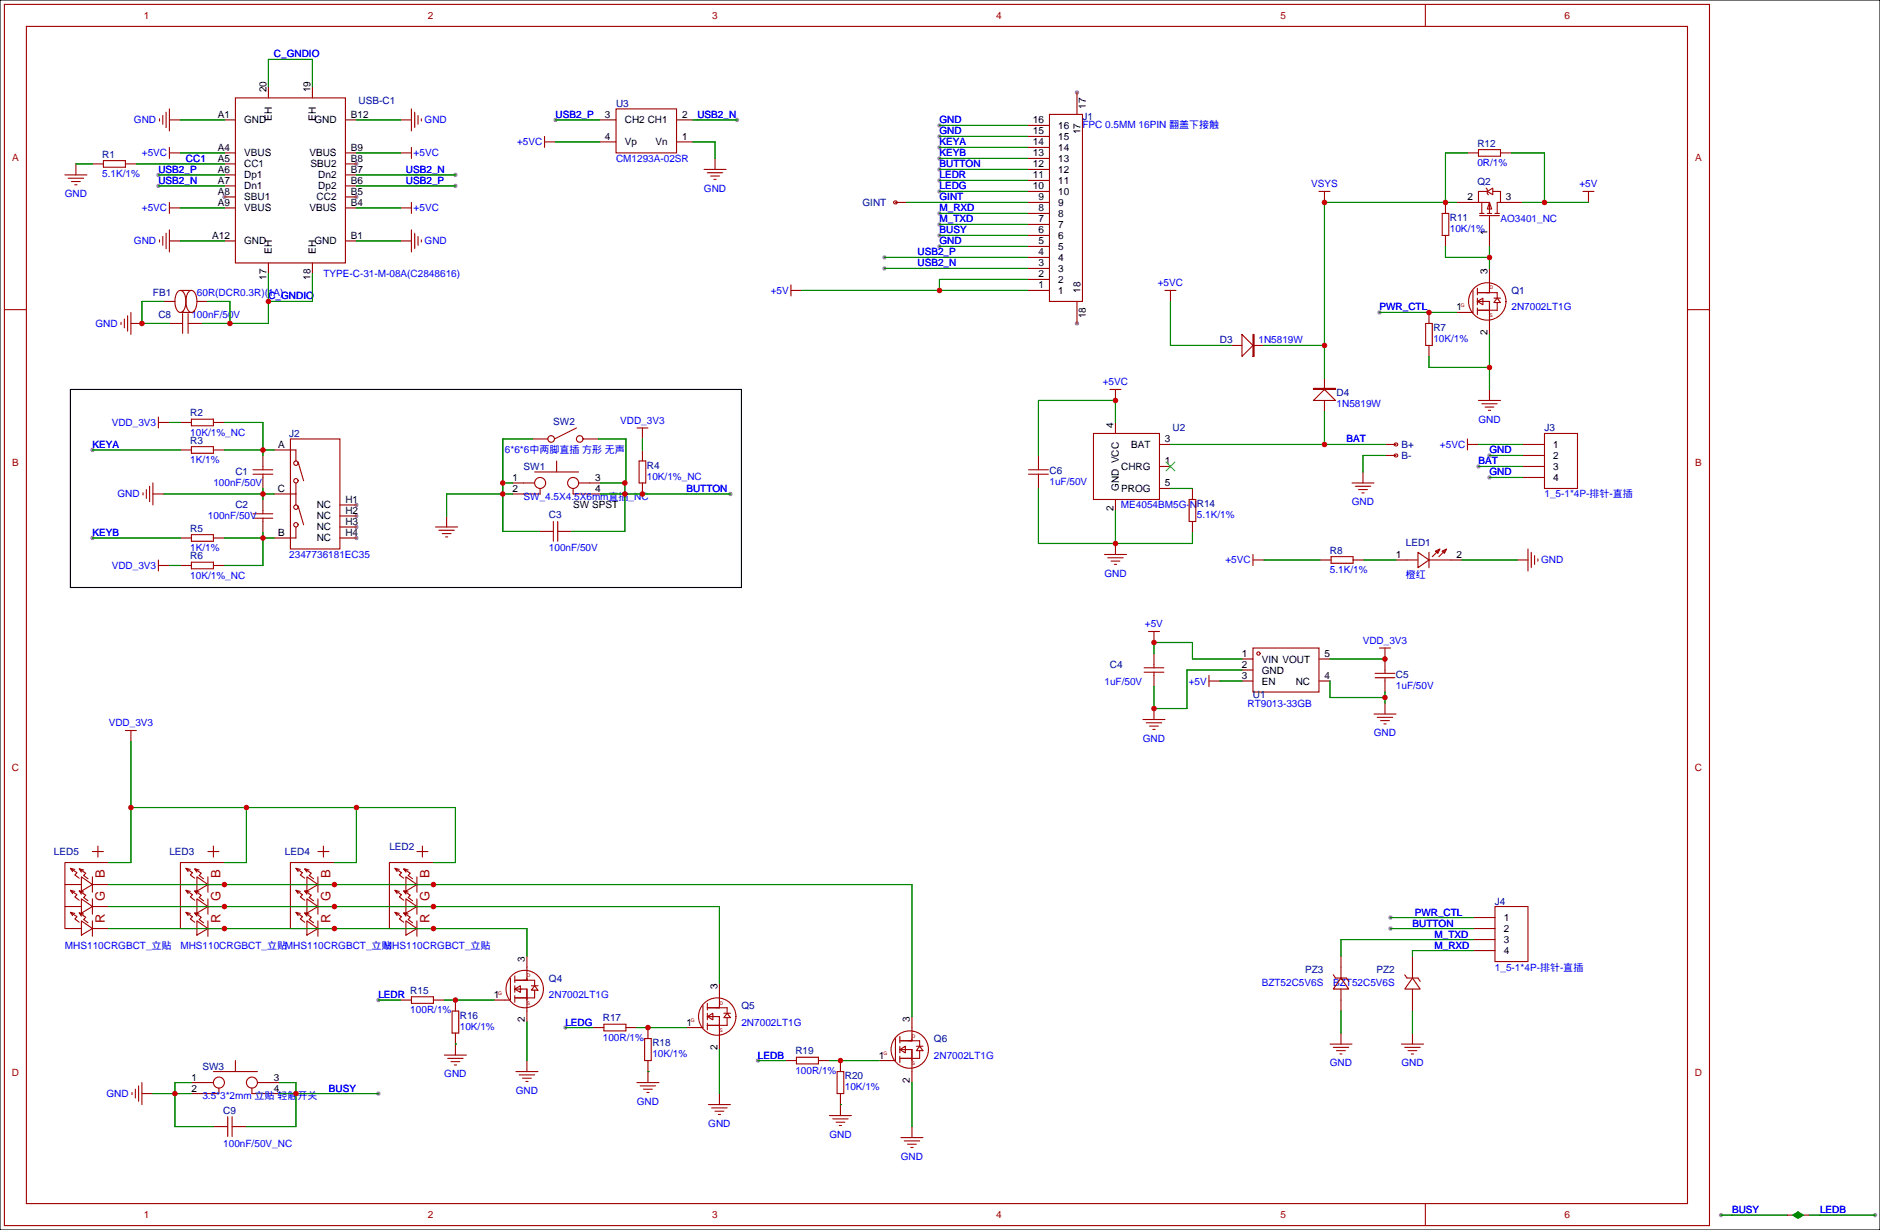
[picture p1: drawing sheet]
<svg xmlns="http://www.w3.org/2000/svg" width="434mm" height="284mm" viewBox="0 0 434 284" stroke-linecap="round" stroke-linejoin="round" font-family="sans-serif">
<path d="M0 0h434.1v284h-434.1z" fill="#fff" stroke="#000" stroke-width=".25"/>
<g fill="#999">
<circle cx="82.3" cy="116.6" r=".51"/>
<circle cx="82.3" cy="119.1" r=".51"/>
<circle cx="82.3" cy="121.7" r=".51"/>
<circle cx="82.3" cy="124.2" r=".51"/>
<circle cx="248.7" cy="21.3" r=".51"/>
<circle cx="248.7" cy="74.7" r=".51"/>
<circle cx="51.8" cy="45.5" r=".51"/>
<circle cx="82.3" cy="37.8" r=".51"/>
<circle cx="82.3" cy="45.5" r=".51"/>
<circle cx="168.7" cy="114" r=".51"/>
<circle cx="21.3" cy="124.2" r=".51"/>
<circle cx="21.3" cy="103.9" r=".51"/>
<circle cx="341.4" cy="107.7" r=".51"/>
<circle cx="343.9" cy="110.2" r=".51"/>
<circle cx="216.9" cy="36.6" r=".51"/>
<circle cx="216.9" cy="39.1" r=".51"/>
<circle cx="216.9" cy="41.7" r=".51"/>
<circle cx="216.9" cy="31.5" r=".51"/>
<circle cx="216.9" cy="34" r=".51"/>
<circle cx="204.2" cy="62" r=".51"/>
<circle cx="204.2" cy="59.4" r=".51"/>
<circle cx="216.9" cy="56.9" r=".51"/>
<circle cx="216.9" cy="54.4" r=".51"/>
<circle cx="216.9" cy="51.8" r=".51"/>
<circle cx="216.9" cy="49.3" r=".51"/>
<circle cx="216.9" cy="29" r=".51"/>
<circle cx="216.9" cy="44.2" r=".51"/>
<circle cx="87.4" cy="230.9" r=".51"/>
<circle cx="130.6" cy="237.2" r=".51"/>
<circle cx="175" cy="244.9" r=".51"/>
<circle cx="343.9" cy="105.2" r=".51"/>
<circle cx="36.6" cy="40.4" r=".51"/>
<circle cx="36.6" cy="42.9" r=".51"/>
<circle cx="105.2" cy="40.4" r=".51"/>
<circle cx="105.2" cy="42.9" r=".51"/>
<circle cx="128.3" cy="27.7" r=".51"/>
<circle cx="170.2" cy="27.7" r=".51"/>
<circle cx="87.4" cy="252.5" r=".51"/>
<circle cx="321.1" cy="214.4" r=".51"/>
<circle cx="321.1" cy="211.8" r=".51"/>
<circle cx="318.5" cy="72.1" r=".51"/>
<circle cx="397.4" cy="280.5" r=".51"/>
<circle cx="432.9" cy="280.5" r=".51"/>
</g>
<g fill="none" stroke="#870000" stroke-width=".25">
<path d="M17.5 37.8h.1M21.3 37.8h2.6M29 37.8h2.5M41.7 27.7h.1M41.7 35.3h.1M51.8 37.8h2.6M51.8 35.3h2.6M51.8 27.7h2.6M62 20.1v2.5M72.1 20.1v2.5M79.8 37.8h2.5M79.8 35.3h2.5"/>
<path d="M79.8 27.7h2.5M92.5 27.7h.1M92.5 35.3h.1M128.3 32.8h.1M138.4 27.7h3.8M138.4 32.8h3.8M156.2 27.7h3.8M156.2 32.8h3.8M165.1 36.6h.1M237.2 39.1h5.1M237.2 36.6h5.1M237.2 34h5.1"/>
<path d="M237.2 31.5h5.1M237.2 29h5.1M248.7 21.3v5.1M338.8 35.3h2.6M346.5 35.3h2.5M41.7 48h.1M41.7 55.6h.1M51.8 55.6h2.6M51.8 48h2.6M51.8 45.5h2.6M51.8 42.9h2.6M51.8 40.4h2.6"/>
<path d="M79.8 55.6h2.5M79.8 48h2.5M79.8 45.5h2.5M79.8 42.9h2.5M79.8 40.4h2.5M92.5 48h.1M92.5 55.6h.1M206.8 46.7h2.5M237.2 59.4h5.1M237.2 56.9h5.1M237.2 54.4h5.1M237.2 51.8h5.1"/>
<path d="M237.2 49.3h5.1M237.2 46.7h5.1M237.2 44.2h5.1M237.2 41.7h5.1M305.8 46.7h.1M333.8 46.7v2.6M333.8 54.4v2.5M336.3 46.7h5.1M343.9 51.8v5.1M346.5 46.7h5M366.8 46.7h.1M32.8 74.7h.1"/>
<path d="M37.8 69.6h2.6M39.1 74.7h2.6M44.2 74.7h2.5M45.5 69.6h2.5M62 60.7v2.5M72.1 60.7v2.5M185.2 67.1h.1M237.2 67.1h5.1M237.2 64.5h5.1M237.2 62h5.1M248.7 69.6v5.1M270.3 69.6h.1"/>
<path d="M284.2 79.8h2.6M289.3 79.8h2.5M329.9 72.1v2.6M329.9 79.8v2.5M336.3 72.1h2.5M343.9 62v2.5M343.9 74.7v2.5M39.1 97.5h.1M41.7 97.5h2.5M49.3 97.5h2.5M257.6 97.5v2.6M257.6 92.5h.1"/>
<path d="M305.8 87.4v2.5M305.8 92.5v2.5M343.9 89.9h.1M37.8 114h.1M41.7 103.9h2.5M49.3 103.9h2.5M60.7 105.2v2.5M60.7 110.2v2.6M60.7 115.3v2.6M63.2 114h3.9M63.2 103.9h3.9M78.5 119.1h3.8"/>
<path d="M78.5 116.6h3.8M103.1 119.1h.1M118.4 111.5h2.5M118.4 114h2.5M122.9 101.3h3.6M134.6 101.3h3.6M136.1 111.5h2.6M136.1 114h2.6M148.3 103.9v2.5M148.3 111.5v2.5M148.3 101.3h.1M239.8 105.2v2.5"/>
<path d="M239.8 110.2v2.6M257.6 115.3v2.6M267.7 112.8h2.6M267.7 102.6h2.6M267.7 107.7h2.6M275.3 112.8v2.5M314.7 109h.1M319.8 102.6h2.5M319.8 105.2h2.5M341.4 102.6h.1M351.5 102.6h5.1M351.5 107.7h5.1"/>
<path d="M351.5 105.2h5.1M351.5 110.2h5.1M39.1 130.6h.1M41.7 124.2h2.5M41.7 130.6h2.5M49.3 124.2h2.5M49.3 130.6h2.5M60.7 120.4v2.5M63.2 124.2h3.9M78.5 124.2h3.8M78.5 121.7h3.8M124.5 122.7h2.5"/>
<path d="M129.5 122.7h2.6M257.6 125.5h.1M275.3 120.4v2.5M291.8 129.3h.1M304.8 129.3h2.5M312.4 129.3h2.6M322.3 129.3h2.6M335 129.3h2.6M350.3 129.3h.1M266.4 148.3h.1M266.4 150.9v2.5M266.4 156v2.5"/>
<path d="M281.7 157.2h.1M286.8 152.1h2.5M286.8 154.7h2.5M286.8 157.2h2.5M304.5 152.1h2.6M304.5 157.2h2.6M319.8 152.1h.1M319.8 152.1v2.6M319.8 157.2v2.6M30.2 171.2h.1M266.4 163.6h.1M319.8 162.3h.1"/>
<path d="M21.3 199.1h3.8M48 199.1h3.8M73.4 199.1h3.8M96.3 199.1h3.8M21.3 204.2h3.8M21.3 209.3h3.8M21.3 214.4h3.8M48 204.2h3.8M48 209.3h3.8M48 214.4h3.8M73.4 204.2h3.8M73.4 209.3h3.8"/>
<path d="M73.4 214.4h3.8M96.3 204.2h3.8M96.3 209.3h3.8M96.3 214.4h3.8M340.1 214.4h5.1M340.1 211.8h5.1M340.1 216.9h5.1M340.1 219.5h5.1M92.5 230.9h2.5M100.1 230.9h2.5M105.2 230.9v2.5M105.2 238.5v2.5"/>
<path d="M114 230.9h2.6M121.7 220.7v2.6M121.7 233.4v2.6M136.9 237.2h2.5M144.5 237.2h2.6M149.6 237.2v2.6M158.5 237.2h2.5M166.1 227.1v2.5M166.1 239.8v2.5M210.6 234.7v2.5M309.6 238.5h.1M309.6 220.7v2.6"/>
<path d="M309.6 230.9v2.5M326.1 238.5h.1M326.1 220.7v2.6M326.1 230.9v2.5M35.3 252.5h.1M44.2 252.5h2.5M44.2 249.9h2.5M62 252.5h2.5M62 249.9h2.5M105.2 241h.1M121.7 244.9h.1M149.6 247.4h.1"/>
<path d="M149.6 244.9v2.5M166.1 252.5h.1M181.4 244.9h2.5M189 244.9h2.5M194.1 255h.1M194.1 244.9v2.5M194.1 252.5v2.5M202.9 244.9h2.6M210.6 247.4v2.5M49.3 260.1h2.5M54.4 260.1h2.5M210.6 260.1h.1"/>
<path d="M412.6 280.5h1.3M416.4 280.5h1.3"/>
<circle cx="127.3" cy="101.3" r=".76"/>
<circle cx="133.9" cy="101.3" r=".76"/>
</g>
<g fill="none" stroke="#a10000" stroke-width=".25">
<path d="M1 1h393.7v282h-393.7zM6.1 6.1h383.5v271.8h-383.5zM329.1 1v5.1M17.5 37.8v2.6M23.9 37.1h5.1v1.5h-5.1zM36.8 27.4v.5M37.6 26.7v2M38.4 25.9v3.6M39.1 27.7h2.6M39.1 25.1v5.1M39.1 34v2.6M39.1 35.3h2.6"/>
<path d="M54.4 22.6h25.4v38.1h-25.4zM92.5 27.7h2.5M92.5 35.3h2.5M95 25.1v5.1M95 34v2.6M95.8 25.9v3.6M96.5 26.7v2M97.3 27.4v.5M125.7 32.8h2.6M125.7 31.5v2.5M142.2 25.1h14v10.2h-14zM162.6 39.1h5"/>
<path d="M163.3 39.9h3.6M165.1 36.6v2.5M242.3 26.4h7.6v43.2h-7.6zM341.4 34.5h5.1v1.6h-5.1zM15 40.4h5.1M15.7 41.1h3.6M16.5 41.9h2M17.3 42.7h.5M36.8 55.4v.5M37.6 54.6v2M38.4 53.8v3.6M39.1 46.7v2.6"/>
<path d="M39.1 53.1v5.1M39.1 55.6h2.6M39.1 48h2.6M92.5 55.6h2.5M92.5 48h2.5M95 46.7v2.6M95 53.1v5.1M95.8 53.8v3.6M96.5 54.6v2M97.3 55.4v.5M164.1 40.6h2M164.8 41.4h.6"/>
<path d="M206.4 46.5a.42 .42 0 0 1 .7 0 .42 .42 0 0 1-.2 .7 .42 .42 0 0 1-.6-.4v-.2M304.5 44.2h2.6M305.8 44.2v2.5M333 49.3h1.5v5.1h-1.5zM341.6 49.8h4.6M341.6 49.3h1M342.1 46.7v2.6M343.2 43.4l.2 .3v1l.3 .3M343.4 44.2l1.3-.8v1.6zM343.4 44.2h-2v2.5h2.5M343.4 49.3h1M343.9 46.7l.5 1.6h-1z"/>
<path d="M343.9 46.7v2.6M343.9 49.8v2M344.7 44.2h1.8v2.5h-.8v2.6M345.2 49.3h1M365.5 44.2h2.5M366.8 44.2v2.5M1 71.5h5.1M27.9 74.4v.5M28.7 73.7v2M29.5 72.9v3.6M30.2 72.1v5.1M30.2 74.7h2.6"/>
<path d="M41.1 67.4a.91 .91 0 0 1 .9-.3 .91 .91 0 0 1 .6 .8 3.6 3.6 0 0 1-.5 4l-.5 .2-.5-.2-.4-.6-.2-.8a4.2 4.2 0 0 1 .6-3.1zM41.7 67.1h2.5M41.7 74.7h.5M41.7 72.1h2.5M42.2 72.4v4.6M43.4 74.7h.8M43.4 72.4v4.6M43.6 67.4a.91 .91 0 0 1 1-.3 .91 .91 0 0 1 .6 .8 3.6 3.6 0 0 1-.5 4l-.5 .2-.5-.2-.4-.6-.3-.8a4.2 4.2 0 0 1 .6-3.1zM182.6 67.1h2.6M182.6 65.8v2.5M269 67.1h2.5M270.3 67.1v2.5"/>
<path d="M286.8 77.2l2.5 2.6-2.5 2.5zM289.3 77.2h.3v5.1h-.3zM329.2 74.7h1.5v5.1h-1.5zM340.1 67.1v5h-1.3M341.1 69.6l1.3-.8v1.6zM341.1 67.6h4.6v1.2M341.1 69.6h2.8v5.1M341.1 66.5v1.6M341.1 68.8v1.6M341.1 71.1v1.5M343.9 64.5v3.1M344.9 68.8h1.6"/>
<path d="M345.7 68.8l.8 1.1h-1.6zM345.7 69.9v1.7h-4.6M389.6 71.5h5.1M36.6 97.5h2.5M36.6 96.3v2.5M44.2 96.8h5.1v1.5h-5.1zM133.1 98.8l-5.1 2.5M147.1 98.8h2.5M148.3 98.8v2.5M256.3 89.9h2.5M257.6 89.9v2.6M303.3 89.7h5.1v.2h-5.1z"/>
<path d="M305.8 89.9l2.6 2.6h-5.1zM341.4 92.5h5.1M342.1 93.2h3.6M342.9 94h2M343.7 94.7h.5M343.9 89.9v2.6M33 113.8v.5M33.8 113v2.1M34.5 112.3v3.5M35.3 114h2.5M35.3 111.5v5.1M44.2 103.1h5.1v1.5h-5.1z"/>
<path d="M58.4 109.5h4.6M58.4 108.5h4.6M58.4 119.6h4.6M58.4 118.6h4.6M60.7 107.7v.8M60.7 109.5v.7M60.7 117.9v.7M60.7 119.6v.8M67.1 101.3h11.4v25.4h-11.4zM67.1 114h1.2M67.1 103.9h1.2v2.5M68.3 111.5v5.1"/>
<path d="M68.8 106.7l1.3 4.3M68.8 116.8l1.3 4.4M103.1 119.1v2.6M120.9 111.5h2.5M123.4 109h10.2M124.7 112.8v1.2h-3.8M128.5 106.4v2.6M132.3 112.8v1.2h3.8M133.6 111.5h2.5M147.6 106.4h1.5v5.1h-1.5zM237.5 109.5h4.6M237.5 108.5h4.6"/>
<path d="M239.8 107.7v.8M239.8 109.5v.7M252.5 100.1h15.2v15.2h-15.2zM274.6 115.3h1.5v5.1h-1.5zM312.2 111.5h5M312.9 112.3h3.6M313.7 113h2M314.5 113.8h.5M314.7 109v2.5M322.7 102.7a.39 .39 0 0 0-.3-.5 .39 .39 0 0 0-.4 .4 .39 .39 0 0 0 .5 .3l.2-.1M322.7 105.2a.39 .39 0 0 0-.3-.5 .39 .39 0 0 0-.4 .5 .39 .39 0 0 0 .5 .3l.2-.2M338.8 102.6h2.6"/>
<path d="M338.8 101.3v2.6M356.6 100.1h7.6v12.7h-7.6zM36.6 129.3v2.5M36.6 130.6h2.5M44.2 123.4h5.1v1.6h-5.1zM44.2 129.8h5.1v1.5h-5.1zM68.3 121.7v2.5h-1.2M100.6 121.7h5.1M101.3 122.4h3.6M102.1 123.2h2M102.9 124h.5M127 122.7h.8"/>
<path d="M127.8 120.4v4.6M128.8 122.7h.7M128.8 120.4v4.6M255 128h5.1M255.8 128.8h3.5M256.5 129.5h2.1M257.3 130.3h.5M257.6 125.5v2.5M289.3 129.3h2.5M289.3 128v2.6M307.3 128.5h5.1v1.5h-5.1zM324.9 129.3h2.5"/>
<path d="M327.4 127.5l2.5 1.8-2.5 1.8zM329.9 127.5v3.6M329.9 129.3h5.1M331.5 127.3l1-.6-.5 1.1zM332.2 127l-1.5 1.5M333 127.3l1-.6-.5 1.1zM333.8 127l-1.6 1.5M350.3 129.3h2.5M352.8 126.7v5.1M353.6 127.5v3.6M354.3 128.3v2M355.1 129v.5"/>
<path d="M264.2 155.2h4.5M264.2 154.2h4.5M265.2 145.8h2.5M266.4 145.8v2.5M266.4 153.4v.8M266.4 155.2v.8M279.1 157.2h2.6M279.1 156v2.5M289.3 149.6h15.2v10.2h-15.2zM317.5 155.4h4.6M317.5 156.5h4.6M318.5 149.6h2.6"/>
<path d="M319.8 149.6v2.5M319.8 154.7v.7M319.8 156.5v.7M29 168.7h2.5M30.2 168.7v2.5M263.9 166.1h5.1M264.7 166.9h3.5M265.4 167.6h2.1M266.2 168.4h.5M266.4 163.6v2.5M317.2 164.8h5.1M318 165.6h3.6"/>
<path d="M318.8 166.4h2M319.5 167.1h.5M319.8 162.3v2.5M21.3 199.1h-6.3v15.3h3.8M21.3 196.6h2.6M22.6 195.3v2.6M48 199.1h-6.3v15.3h3.8M48 196.6h2.5M49.3 195.3v2.6M73.4 199.1h-6.3v15.3h3.8M73.4 196.6h2.5M74.7 195.3v2.6"/>
<path d="M96.3 199.1h-6.4v15.3h3.8M96.3 196.6h2.5M97.5 195.3v2.6M15 209.3h3.8M15 204.2h3.8M16.3 200.5l1 .2M16.3 205.5l1 .3M16.3 210.6l1 .3M16.8 201.2l-.5-.7 1.5 1-.5 .5 1 .8M16.8 206.3l-.5-.8 1.5 1.1-.5 .5 1 .7M16.8 211.4l-.5-.8 1.5 1-.5 .6 1 .7M18.3 200.6l1 .3"/>
<path d="M18.3 205.7l1 .2M18.3 210.8l1 .2M18.8 201.4l-.5-.8 1.5 1-.5 .5 1 .8M18.8 202.4l2.5 1.8-2.5 1.5zM18.8 206.4l-.5-.7 1.5 1-.5 .5 1 .8M18.8 207.5l2.5 1.8-2.5 1.5zM18.8 211.5l-.5-.7 1.5 1-.5 .5 1 .7M18.8 212.6l2.5 1.8-2.5 1.5zM21.3 202.4v3.6M21.3 207.5v3.6M21.3 212.6v3.6M41.7 209.3h3.8"/>
<path d="M41.7 204.2h3.8M42.9 200.5l1 .2M42.9 205.5l1 .3M42.9 210.6l1 .3M43.4 201.2l-.5-.7 1.5 1-.5 .5 1.1 .8M43.4 206.3l-.5-.8 1.5 1.1-.5 .5 1.1 .7M43.4 211.4l-.5-.8 1.5 1-.5 .6 1.1 .7M45 200.6l1 .3M45 205.7l1 .2M45 210.8l1 .2M45.5 201.4l-.5-.8 1.5 1-.5 .5 1 .8M45.5 202.4l2.5 1.8-2.5 1.5z"/>
<path d="M45.5 206.4l-.5-.7 1.5 1-.5 .5 1 .8M45.5 207.5l2.5 1.8-2.5 1.5zM45.5 211.5l-.5-.7 1.5 1-.5 .5 1 .7M45.5 212.6l2.5 1.8-2.5 1.5zM48 202.4v3.6M48 207.5v3.6M48 212.6v3.6M67.1 209.3h3.8M67.1 204.2h3.8M68.3 200.5l1 .2M68.3 205.5l1 .3M68.3 210.6l1 .3"/>
<path d="M68.8 201.2l-.5-.7 1.5 1-.5 .5 1.1 .8M68.8 206.3l-.5-.8 1.5 1.1-.5 .5 1.1 .7M68.8 211.4l-.5-.8 1.5 1-.5 .6 1.1 .7M70.4 200.6l1 .3M70.4 205.7l1 .2M70.4 210.8l1 .2M70.9 201.4l-.5-.8 1.5 1-.5 .5 1 .8M70.9 202.4l2.5 1.8-2.5 1.5zM70.9 206.4l-.5-.7 1.5 1-.5 .5 1 .8M70.9 207.5l2.5 1.8-2.5 1.5zM70.9 211.5l-.5-.7 1.5 1-.5 .5 1 .7M70.9 212.6l2.5 1.8-2.5 1.5z"/>
<path d="M73.4 202.4v3.6M73.4 207.5v3.6M73.4 212.6v3.6M89.9 209.3h3.8M89.9 204.2h3.8M91.2 200.5l1 .2M91.2 205.5l1 .3M91.2 210.6l1 .3M91.7 201.2l-.5-.7 1.5 1-.5 .5 1 .8M91.7 206.3l-.5-.8 1.5 1.1-.5 .5 1 .7M91.7 211.4l-.5-.8 1.5 1-.5 .6 1 .7M93.2 200.6l1 .3"/>
<path d="M93.2 205.7l1 .2M93.2 210.8l1 .2M93.7 201.4l-.5-.8 1.5 1-.5 .5 1 .8M93.7 202.4l2.6 1.8-2.6 1.5zM93.7 206.4l-.5-.7 1.5 1-.5 .5 1 .8M93.7 207.5l2.6 1.8-2.6 1.5zM93.7 211.5l-.5-.7 1.5 1-.5 .5 1 .7M93.7 212.6l2.6 1.8-2.6 1.5zM96.3 202.4v3.6M96.3 207.5v3.6M96.3 212.6v3.6M345.2 209.3h7.6v12.7h-7.6z"/>
<path d="M95 230.1h5.1v1.5h-5.1zM104.4 233.4h1.5v5.1h-1.5zM117.9 225.8v5.1h-1.3M118.9 228.3l1.2-.7v1.5zM118.9 228.3h2.8v5.1M118.9 226.3h4.5v1.3M118.9 225.3v1.5M118.9 227.6v1.5M118.9 229.9v1.5M121.7 223.3v3M122.7 227.6h1.5M123.4 227.6l.8 1h-1.5z"/>
<path d="M123.4 228.6v1.8h-4.5M139.4 236.5h5.1v1.5h-5.1zM148.8 239.8h1.6v5.1h-1.6zM162.3 232.2v5h-1.3M163.3 234.7l1.3-.8v1.6zM163.3 234.7h2.8v5.1M163.3 232.7h4.6v1.2M163.3 231.6v1.6M163.3 233.9v1.6M163.3 236.2v1.5M166.1 229.6v3.1M167.1 233.9h1.6"/>
<path d="M167.9 233.9l.8 1.1h-1.6zM167.9 235v1.7h-4.6M206.8 239.8v5.1h-1.3M207.8 239.3v1.5M210.6 237.2v3.1M307.8 225l.6 .8h2.5l.5 .8M309.6 225.8l1.8 2.5h-3.6zM309.6 223.3v2.5M309.6 228.3v2.6M309.6 238.5v2.5M324.4 225l.5 .8h2.5l.5 .8M326.1 225.8l1.8 2.5h-3.5z"/>
<path d="M326.1 223.3v2.5M326.1 228.3v2.6M326.1 238.5v2.5M30.5 252.2v.5M31.2 251.5v2M32 250.7v3.6M32.8 252.5h2.5M32.8 249.9v5.1M46.7 249.9h2.6M49.3 247.4h10.1M50.5 251.2v1.3h-3.8M52.6 257.8v4.6"/>
<path d="M53.6 257.8v4.6M54.4 244.9v2.5M58.2 251.2v1.3h3.8M59.4 249.9h2.6M102.6 243.6h5.1M103.4 244.3h3.5M104.1 245.1h2.1M104.9 245.9h.5M105.2 241v2.6M119.1 247.4h5.1M119.9 248.2h3.5M120.6 248.9h2.1"/>
<path d="M121.4 249.7h.5M121.7 244.9v2.5M147.1 249.9h5M147.8 250.7h3.6M148.6 251.5h2M149.4 252.2h.5M149.6 247.4v2.5M163.6 255h5.1M164.3 255.8h3.6M165.1 256.5h2M165.9 257.3h.5M166.1 252.5v2.5"/>
<path d="M183.9 244.1h5.1v1.5h-5.1zM191.5 257.6h5.1M192.3 258.3h3.5M193 259.1h2.1M193.3 247.4h1.5v5.1h-1.5zM193.8 259.8h.5M194.1 255v2.6M207.8 242.3l1.2-.7v1.5zM207.8 242.3h2.8v5.1M207.8 240.3h4.5v1.3M207.8 241.6v1.5M207.8 243.8v1.6"/>
<path d="M211.6 241.6h1.5M212.3 241.6l.8 1h-1.5zM212.3 242.6v1.7h-4.5M307.1 241h5.1M307.8 241.8h3.6M308.6 242.6h2M309.4 243.3h.5M323.6 241h5.1M324.4 241.8h3.5M325.1 242.6h2.1M325.9 243.3h.5M51.8 260.1h.8"/>
<path d="M53.6 260.1h.8M208 262.6h5.1M208.8 263.4h3.5M209.5 264.2h2.1M210.3 264.9h.5M210.6 260.1v2.5M329.1 277.9v5.1"/>
<circle cx="343.4" cy="69.6" r="4.3"/>
<circle cx="68.3" cy="111" r=".51"/>
<circle cx="68.3" cy="106.9" r=".51"/>
<circle cx="68.3" cy="117.1" r=".51"/>
<circle cx="124.7" cy="111.5" r="1.27"/>
<circle cx="132.3" cy="111.5" r="1.27"/>
<circle cx="68.3" cy="121.2" r=".51"/>
<circle cx="290.6" cy="150.9" r=".38"/>
<circle cx="121.2" cy="228.3" r="4.3"/>
<circle cx="165.6" cy="234.7" r="4.3"/>
<circle cx="50.5" cy="249.9" r="1.27"/>
<circle cx="58.2" cy="249.9" r="1.27"/>
<circle cx="210.1" cy="242.3" r="4.3"/>
</g>
<path d="M269.2 106.7l2.1 2M271.3 106.7l-2.1 2" fill="none" stroke="#3c3" stroke-width=".25"/>
<path d="M16.3 89.9h154.9v45.7h-154.9z" fill="none" stroke="#000" stroke-width=".25"/>
<g fill="none" stroke="#008700" stroke-width=".25">
<path d="M17.5 37.8h3.8M31.5 37.8h20.3M41.7 35.3h10.1M41.7 27.7h10.1M62 20.1v-6.4h10.1v6.4M82.3 35.3h10.2M82.3 27.7h10.2M128.3 27.7h10.1M128.3 32.8h10.1M160 27.7h10.2M160 32.8h5.1v3.8M216.9 36.6h20.3"/>
<path d="M216.9 39.1h20.3M216.9 31.5h20.3M216.9 34h20.3M216.9 29h20.3M338.8 35.3h-5v11.4M349 35.3h7.6v11.4M36.6 40.4h15.2M36.6 42.9h15.2M41.7 55.6h10.1M41.7 48h10.1M82.3 55.6h10.2M82.3 40.4h22.9"/>
<path d="M82.3 42.9h22.9M82.3 48h10.2M204.2 59.4h33M209.3 46.7h27.9M216.9 41.7h20.3M216.9 56.9h20.3M216.9 54.4h20.3M216.9 51.8h20.3M216.9 49.3h20.3M216.9 44.2h20.3M333.8 56.9v2.5h10.1M336.3 46.7h-30.5v40.7"/>
<path d="M343.9 56.9v5.1M351.5 46.7h15.3M37.8 69.6h-5v5.1h6.3M48 69.6h5.1v5.1M62 63.2v11.5h-15.3M72.1 63.2v6.4h-10.1M185.2 67.1h52M204.2 62h33M237.2 64.5h-20.3v2.6M270.3 69.6v10.2h13.9M291.8 79.8h14M318.5 72.1h17.8"/>
<path d="M343.9 77.2v12.7M39.1 97.5h2.6M51.8 97.5h8.9v7.7M257.6 97.5v-5h-17.8v12.7M305.8 95v7.6M329.9 82.3v2.5h14M21.3 103.9h20.4M37.8 114h25.4M51.8 103.9h11.4M60.7 112.8v2.5M116.1 111.5h2.3M118.4 114h-15.3v5.1"/>
<path d="M122.9 101.3h-6.8v21.4h8.4M138.2 101.3h6.3v10.2h-5.8M138.7 114h30M144.3 111.5v11.2h-12.2M148.3 101.3v2.6M239.8 112.8v12.7h35.5v-2.6M257.6 117.9v7.6M270.3 112.8h5M270.3 102.6h49.5M319.8 105.2h-5.1v3.8M341.4 107.7h10.1M341.4 102.6h10.1"/>
<path d="M343.9 110.2h7.6M343.9 105.2h7.6M21.3 124.2h20.4M39.1 130.6h2.6M51.8 124.2h11.4M60.7 122.9v7.7h-8.9M291.8 129.3h13M315 129.3h7.3M337.6 129.3h12.7M266.4 150.9v-2.6h8.9v3.8h11.5M281.7 157.2h5.1M286.8 154.7h-12.7v8.9h-7.7v-5.1"/>
<path d="M307.1 152.1h12.7M307.1 157.2v3.8h12.7M319.8 159.8v2.5M30.2 171.2v27.9h-5.1M30.2 186.4h75v12.7h-5.1M56.9 186.4v12.7h-5.1M82.3 186.4v12.7h-5.1M25.1 214.4h96.6v6.3M25.1 209.3h141v17.8M25.1 204.2h185.5v30.5M321.1 214.4h19M321.1 211.8h19"/>
<path d="M340.1 216.9h-30.5v3.8M340.1 219.5h-14v1.2M87.4 230.9h5.1M102.6 230.9h11.4M121.7 236v8.9M130.6 237.2h6.3M147.1 237.2h11.4M309.6 233.4v5.1M326.1 233.4v5.1M35.3 252.5h8.9M44.2 249.9h-3.8v10.2h8.9M64.5 252.5h22.9"/>
<path d="M64.5 249.9h3.8v10.2h-11.4M105.2 241h.1M149.6 247.4h.1M166.1 242.3v10.2M175 244.9h6.4M191.5 244.9h11.4M194.1 255h.1M210.6 249.9v10.2M397.4 280.5h15.2M417.7 280.5h15.2"/>
</g>
<path d="M413.9 280.5l1.3-.7 1.2 .7-1.2 .8z" fill="#008000" stroke="#008000" stroke-width=".25"/>
<g fill="#c00">
<circle cx="116.1" cy="114" r=".63"/>
<circle cx="116.1" cy="111.5" r=".63"/>
<circle cx="148.3" cy="114" r=".63"/>
<circle cx="144.3" cy="114" r=".63"/>
<circle cx="144.3" cy="111.5" r=".63"/>
<circle cx="60.7" cy="103.9" r=".63"/>
<circle cx="60.7" cy="124.2" r=".63"/>
<circle cx="257.6" cy="92.5" r=".63"/>
<circle cx="257.6" cy="125.5" r=".63"/>
<circle cx="266.4" cy="148.3" r=".63"/>
<circle cx="319.8" cy="152.1" r=".63"/>
<circle cx="266.4" cy="163.6" r=".63"/>
<circle cx="319.8" cy="161" r=".63"/>
<circle cx="216.9" cy="67.1" r=".63"/>
<circle cx="60.7" cy="114" r=".63"/>
<circle cx="105.2" cy="230.9" r=".63"/>
<circle cx="149.6" cy="237.2" r=".63"/>
<circle cx="194.1" cy="244.9" r=".63"/>
<circle cx="51.8" cy="204.2" r=".63"/>
<circle cx="77.2" cy="204.2" r=".63"/>
<circle cx="100.1" cy="204.2" r=".63"/>
<circle cx="100.1" cy="209.3" r=".63"/>
<circle cx="77.2" cy="209.3" r=".63"/>
<circle cx="51.8" cy="209.3" r=".63"/>
<circle cx="51.8" cy="214.4" r=".63"/>
<circle cx="77.2" cy="214.4" r=".63"/>
<circle cx="100.1" cy="214.4" r=".63"/>
<circle cx="30.2" cy="186.4" r=".63"/>
<circle cx="82.3" cy="186.4" r=".63"/>
<circle cx="56.9" cy="186.4" r=".63"/>
<circle cx="62" cy="69.6" r=".63"/>
<circle cx="53.1" cy="74.7" r=".63"/>
<circle cx="32.8" cy="74.7" r=".63"/>
<circle cx="305.8" cy="102.6" r=".63"/>
<circle cx="356.6" cy="46.7" r=".63"/>
<circle cx="305.8" cy="79.8" r=".63"/>
<circle cx="305.8" cy="46.7" r=".63"/>
<circle cx="333.8" cy="46.7" r=".63"/>
<circle cx="68.3" cy="252.5" r=".63"/>
<circle cx="40.4" cy="252.5" r=".63"/>
<circle cx="343.9" cy="59.4" r=".63"/>
<circle cx="343.9" cy="84.8" r=".63"/>
<circle cx="329.9" cy="72.1" r=".63"/>
</g>
<g font-size="3" fill="#a00000">
<text x="24.2" y="202.7" transform="rotate(-90 24.2 202.7)">B</text>
<text x="50.9" y="202.7" transform="rotate(-90 50.9 202.7)">B</text>
<text x="76.3" y="202.7" transform="rotate(-90 76.3 202.7)">B</text>
<text x="99.2" y="202.7" transform="rotate(-90 99.2 202.7)">B</text>
<text x="24.2" y="208" transform="rotate(-90 24.2 208)">G</text>
<text x="50.9" y="208" transform="rotate(-90 50.9 208)">G</text>
<text x="76.3" y="208" transform="rotate(-90 76.3 208)">G</text>
<text x="99.2" y="208" transform="rotate(-90 99.2 208)">G</text>
<text x="24.2" y="213.1" transform="rotate(-90 24.2 213.1)">R</text>
<text x="50.9" y="213.1" transform="rotate(-90 50.9 213.1)">R</text>
<text x="76.3" y="213.1" transform="rotate(-90 76.3 213.1)">R</text>
<text x="99.2" y="213.1" transform="rotate(-90 99.2 213.1)">R</text>
</g>
<g font-size="2.3" fill="#a00000">
<text x="33.2" y="4.4">1</text>
<text x="98.8" y="4.4">2</text>
<text x="164.4" y="4.4">3</text>
<text x="230" y="4.4">4</text>
<text x="295.6" y="4.4">5</text>
<text x="361.3" y="4.4">6</text>
<text x="2.8" y="37.1">A</text>
<text x="391.4" y="37.1">A</text>
<text x="2.8" y="107.6">B</text>
<text x="391.4" y="107.6">B</text>
<text x="2.7" y="178">C</text>
<text x="391.3" y="178">C</text>
<text x="2.7" y="248.5">D</text>
<text x="391.3" y="248.5">D</text>
<text x="33.2" y="281.2">1</text>
<text x="98.8" y="281.2">2</text>
<text x="164.4" y="281.2">3</text>
<text x="230" y="281.2">4</text>
<text x="295.6" y="281.2">5</text>
<text x="361.3" y="281.2">6</text>
</g>
<g font-size="2.3" fill="#00f">
<text x="63.2" y="13.3">C_GNDIO</text>
<text x="30.9" y="28.5">GND</text>
<text x="98" y="28.5">GND</text>
<text x="128.3" y="27.2">USB2_P</text>
<text x="161" y="27.2">USB2_N</text>
<text x="216.9" y="28.5">GND</text>
<text x="249.9" y="29.5">FPC 0.5MM 16PIN 翻盖下接触</text>
<text x="119.4" y="33.6">+5VC</text>
<text x="216.9" y="31">GND</text>
<text x="216.9" y="33.6">KEYA</text>
<text x="23.6" y="40.9">5.1K/1%</text>
<text x="32.8" y="36.1">+5VC</text>
<text x="36.6" y="39.9">USB2_P</text>
<text x="42.9" y="37.4">CC1</text>
<text x="93.7" y="39.9">USB2_N</text>
<text x="95.5" y="36.1">+5VC</text>
<text x="142.2" y="37.4">CM1293A-02SR</text>
<text x="216.9" y="36.1">KEYB</text>
<text x="216.9" y="38.7">BUTTON</text>
<text x="216.9" y="41.2">LEDR</text>
<text x="341.1" y="38.4">0R/1%</text>
<text x="15" y="45.5">GND</text>
<text x="36.6" y="42.5">USB2_N</text>
<text x="93.7" y="42.5">USB2_P</text>
<text x="162.5" y="44.2">GND</text>
<text x="216.9" y="46.3">GINT</text>
<text x="216.9" y="43.7">LEDG</text>
<text x="302.7" y="43.2">VSYS</text>
<text x="364.7" y="43.2">+5V</text>
<text x="32.8" y="48.8">+5VC</text>
<text x="95.5" y="48.8">+5VC</text>
<text x="216.9" y="53.9">BUSY</text>
<text x="216.9" y="51.4">M_TXD</text>
<text x="216.9" y="48.8">M_RXD</text>
<text x="334.8" y="53.6">10K/1%</text>
<text x="346.5" y="51.4">AO3401_NC</text>
<text x="30.9" y="56.4">GND</text>
<text x="98" y="56.4">GND</text>
<text x="211.8" y="59">USB2_P</text>
<text x="216.9" y="56.4">GND</text>
<text x="74.7" y="64.1">TYPE-C-31-M-08A(C2848616)</text>
<text x="211.8" y="61.5">USB2_N</text>
<text x="45.5" y="68.4">60R(DCR0.3R)(1A)</text>
<text x="62" y="69.1">C_GNDIO</text>
<text x="177.9" y="67.9">+5V</text>
<text x="267.3" y="66.1">+5VC</text>
<text x="318.5" y="71.7">PWR_CTL</text>
<text x="349" y="71.7">2N7002LT1G</text>
<text x="22" y="75.5">GND</text>
<text x="44.2" y="73.5">100nF/50V</text>
<text x="290.6" y="79.3">1N5819W</text>
<text x="331" y="79">10K/1%</text>
<text x="254.6" y="88.9">+5VC</text>
<text x="308.6" y="94">1N5819W</text>
<text x="25.8" y="98.3">VDD_3V3</text>
<text x="43.9" y="100.6">10K/1%_NC</text>
<text x="143.2" y="97.8">VDD_3V3</text>
<text x="341.4" y="97.6">GND</text>
<text x="21.3" y="103.4">KEYA</text>
<text x="43.9" y="107">1K/1%</text>
<text x="116.6" y="104.7">6*6*6中两脚直插 方形 无声</text>
<text x="310.9" y="102.2">BAT</text>
<text x="332.5" y="103.4">+5VC</text>
<text x="341.4" y="107.2">BAT</text>
<text x="343.9" y="104.7">GND</text>
<text x="49.3" y="112.3">100nF/50V</text>
<text x="149.4" y="110.8">10K/1%_NC</text>
<text x="158.5" y="113.6">BUTTON</text>
<text x="242.3" y="112.1">1uF/50V</text>
<text x="343.9" y="109.8">GND</text>
<text x="27.1" y="114.9">GND</text>
<text x="48" y="119.9">100nF/50V</text>
<text x="120.9" y="115.4">SW_4.5X4.5X6mm直插_NC</text>
<text x="258.8" y="117.4">ME4054BM5G-N</text>
<text x="276.4" y="119.7">5.1K/1%</text>
<text x="312.1" y="116.6">GND</text>
<text x="356.6" y="114.9">1_5-1*4P-排针-直插</text>
<text x="21.3" y="123.7">KEYB</text>
<text x="25.8" y="131.4">VDD_3V3</text>
<text x="43.9" y="127.3">1K/1%</text>
<text x="66.8" y="128.8">2347736181EC35</text>
<text x="126.7" y="127.3">100nF/50V</text>
<text x="283" y="130.1">+5VC</text>
<text x="355.9" y="130.1">GND</text>
<text x="43.9" y="133.6">10K/1%_NC</text>
<text x="255" y="133.1">GND</text>
<text x="307.1" y="132.4">5.1K/1%</text>
<text x="324.6" y="133.4">橙红</text>
<text x="264.4" y="144.8">+5V</text>
<text x="314.7" y="148.6">VDD_3V3</text>
<text x="255" y="158">1uF/50V</text>
<text x="274.5" y="158">+5V</text>
<text x="322.3" y="159">1uF/50V</text>
<text x="25.1" y="167.7">VDD_3V3</text>
<text x="288" y="163.1">RT9013-33GB</text>
<text x="263.9" y="171.2">GND</text>
<text x="317.2" y="170">GND</text>
<text x="326.1" y="213.9">BUTTON</text>
<text x="326.6" y="211.4">PWR_CTL</text>
<text x="15" y="219">MHS110CRGBCT_立贴</text>
<text x="41.7" y="219">MHS110CRGBCT_立贴MHS110CRGBCT_立贴</text>
<text x="88.6" y="219">MHS110CRGBCT_立贴</text>
<text x="331.2" y="216.5">M_TXD</text>
<text x="331.2" y="219">M_RXD</text>
<text x="291.3" y="227.6">BZT52C5V6S</text>
<text x="307.8" y="227.6">BZT52C5V6S</text>
<text x="345.2" y="224.1">1_5-1*4P-排针-直插</text>
<text x="87.4" y="230.4">LEDR</text>
<text x="94.7" y="234">100R/1%</text>
<text x="126.7" y="230.4">2N7002LT1G</text>
<text x="106.2" y="237.8">10K/1%</text>
<text x="130.6" y="236.8">LEDG</text>
<text x="171.2" y="236.8">2N7002LT1G</text>
<text x="139.2" y="240.3">100R/1%</text>
<text x="150.6" y="244.1">10K/1%</text>
<text x="175" y="244.4">LEDB</text>
<text x="215.6" y="244.4">2N7002LT1G</text>
<text x="102.6" y="248.7">GND</text>
<text x="183.6" y="247.9">100R/1%</text>
<text x="195.1" y="251.8">10K/1%</text>
<text x="307.1" y="246.2">GND</text>
<text x="323.6" y="246.2">GND</text>
<text x="24.6" y="253.3">GND</text>
<text x="46.7" y="253.8">3.5*3*2mm 立贴 轻触开关</text>
<text x="75.9" y="252">BUSY</text>
<text x="119.1" y="252.5">GND</text>
<text x="147" y="255.1">GND</text>
<text x="163.6" y="260.1">GND</text>
<text x="191.5" y="262.7">GND</text>
<text x="51.6" y="264.7">100nF/50V_NC</text>
<text x="208" y="267.8">GND</text>
<text x="399.9" y="280.1">BUSY</text>
<text x="420.2" y="280.1">LEDB</text>
</g>
<g font-size="2.3">
<text x="61.5" y="21.3" transform="rotate(-90 61.5 21.3)">20</text>
<text x="71.7" y="21.3" transform="rotate(-90 71.7 21.3)">19</text>
<text x="50.3" y="27.2">A1</text>
<text x="56.4" y="28.5">GND</text>
<text x="62.8" y="27.8" transform="rotate(-90 62.8 27.8)">EH</text>
<text x="72.6" y="28.5">GND</text>
<text x="72.9" y="27.8" transform="rotate(-90 72.9 27.8)">EH</text>
<text x="81" y="27.2">B12</text>
<text x="139.7" y="27.2">3</text>
<text x="144.3" y="28.5">CH2 CH1</text>
<text x="157.5" y="27.2">2</text>
<text x="238.5" y="28.5">16</text>
<text x="244.3" y="29.8">16</text>
<text x="250.7" y="25.1" transform="rotate(-90 250.7 25.1)">17</text>
<text x="50.3" y="34.8">A4</text>
<text x="81" y="34.8">B9</text>
<text x="139.7" y="32.3">4</text>
<text x="144.3" y="33.6">Vp</text>
<text x="151.4" y="33.6">Vn</text>
<text x="157.5" y="32.3">1</text>
<text x="238.5" y="33.6">14</text>
<text x="238.5" y="31">15</text>
<text x="244.3" y="34.8">14</text>
<text x="244.3" y="32.3">15</text>
<text x="249.5" y="31" transform="rotate(-90 249.5 31)">17</text>
<text x="50.3" y="39.9">A6</text>
<text x="50.3" y="37.4">A5</text>
<text x="56.4" y="41.2">Dp1</text>
<text x="56.4" y="38.7">CC1</text>
<text x="56.4" y="36.1">VBUS</text>
<text x="71.4" y="36.1">VBUS</text>
<text x="71.7" y="38.7">SBU2</text>
<text x="73.5" y="41.2">Dn2</text>
<text x="81" y="37.4">B8</text>
<text x="81" y="39.9">B7</text>
<text x="238.5" y="41.2">11</text>
<text x="238.5" y="38.7">12</text>
<text x="238.5" y="36.1">13</text>
<text x="244.3" y="39.9">12</text>
<text x="244.3" y="37.4">13</text>
<text x="50.3" y="47.5">A9</text>
<text x="50.3" y="45">A8</text>
<text x="50.3" y="42.5">A7</text>
<text x="56.4" y="46.3">SBU1</text>
<text x="56.4" y="43.7">Dn1</text>
<text x="73.1" y="46.3">CC2</text>
<text x="73.5" y="43.7">Dp2</text>
<text x="81" y="42.5">B6</text>
<text x="81" y="45">B5</text>
<text x="81" y="47.5">B4</text>
<text x="238.5" y="43.7">10</text>
<text x="239.8" y="46.3">9</text>
<text x="244.3" y="47.5">9</text>
<text x="244.3" y="45">10</text>
<text x="244.3" y="42.5">11</text>
<text x="338.8" y="46.3">2</text>
<text x="347.7" y="46.3">3</text>
<text x="56.4" y="48.8">VBUS</text>
<text x="71.4" y="48.8">VBUS</text>
<text x="239.8" y="53.9">6</text>
<text x="239.8" y="51.4">7</text>
<text x="239.8" y="48.8">8</text>
<text x="244.3" y="52.6">7</text>
<text x="244.3" y="50.1">8</text>
<text x="49" y="55.2">A12</text>
<text x="56.4" y="56.4">GND</text>
<text x="62.8" y="58.7" transform="rotate(-90 62.8 58.7)">EH</text>
<text x="72.6" y="56.4">GND</text>
<text x="72.9" y="58.7" transform="rotate(-90 72.9 58.7)">EH</text>
<text x="81" y="55.2">B1</text>
<text x="239.8" y="59">4</text>
<text x="239.8" y="56.4">5</text>
<text x="244.3" y="57.7">5</text>
<text x="244.3" y="55.2">6</text>
<text x="343.5" y="54.4" transform="rotate(-90 343.5 54.4)">1</text>
<text x="61.5" y="64.5" transform="rotate(-90 61.5 64.5)">17</text>
<text x="71.7" y="64.5" transform="rotate(-90 71.7 64.5)">18</text>
<text x="239.8" y="64.1">2</text>
<text x="239.8" y="61.5">3</text>
<text x="244.3" y="65.3">2</text>
<text x="244.3" y="62.8">3</text>
<text x="244.3" y="60.2">4</text>
<text x="343.5" y="63.2" transform="rotate(-90 343.5 63.2)">3</text>
<text x="239.8" y="66.6">1</text>
<text x="244.3" y="67.9">1</text>
<text x="249.5" y="67.6" transform="rotate(-90 249.5 67.6)">18</text>
<text x="336.3" y="71.7">1</text>
<text x="250.7" y="73.4" transform="rotate(-90 250.7 73.4)">18</text>
<text x="343.5" y="77.2" transform="rotate(-90 343.5 77.2)">2</text>
<text x="257.1" y="98.8" transform="rotate(-90 257.1 98.8)">4</text>
<text x="64.2" y="103.4">A</text>
<text x="261.2" y="103.4">BAT</text>
<text x="269" y="102.2">3</text>
<text x="269" y="107.2">1</text>
<text x="358.6" y="103.4">1</text>
<text x="358.6" y="106">2</text>
<text x="64.1" y="113.6">C</text>
<text x="118.3" y="111">1</text>
<text x="118.3" y="113.6">2</text>
<text x="137.4" y="111">3</text>
<text x="137.4" y="113.6">4</text>
<text x="258.4" y="113.3" transform="rotate(-90 258.4 113.3)">GND VCC</text>
<text x="258.9" y="113.6">PROG</text>
<text x="258.9" y="108.5">CHRG</text>
<text x="269" y="112.3">5</text>
<text x="358.6" y="108.5">3</text>
<text x="358.6" y="111">4</text>
<text x="73.1" y="117.4">NC</text>
<text x="73.1" y="119.9">NC</text>
<text x="79.8" y="116.1">H1</text>
<text x="79.8" y="118.7">H2</text>
<text x="132.3" y="117.4">SW SPST</text>
<text x="257.1" y="117.9" transform="rotate(-90 257.1 117.9)">2</text>
<text x="64.2" y="123.7">B</text>
<text x="73.1" y="122.5">NC</text>
<text x="73.1" y="125">NC</text>
<text x="79.8" y="121.2">H3</text>
<text x="79.8" y="123.7">H4</text>
<text x="322.3" y="128.8">1</text>
<text x="336.3" y="128.8">2</text>
<text x="286.8" y="151.7">1</text>
<text x="286.8" y="154.2">2</text>
<text x="291.3" y="153">VIN VOUT</text>
<text x="291.3" y="155.5">GND</text>
<text x="305.8" y="151.7">5</text>
<text x="286.8" y="156.8">3</text>
<text x="291.3" y="158">EN</text>
<text x="299.2" y="158">NC</text>
<text x="305.8" y="156.8">4</text>
<text x="347.2" y="212.6">1</text>
<text x="347.2" y="215.2">2</text>
<text x="121.2" y="222" transform="rotate(-90 121.2 222)">3</text>
<text x="347.2" y="217.7">3</text>
<text x="347.2" y="220.3">4</text>
<text x="114" y="230.4">1</text>
<text x="165.7" y="228.3" transform="rotate(-90 165.7 228.3)">3</text>
<text x="121.2" y="236" transform="rotate(-90 121.2 236)">2</text>
<text x="158.5" y="236.8">1</text>
<text x="210.1" y="236" transform="rotate(-90 210.1 236)">3</text>
<text x="165.7" y="242.3" transform="rotate(-90 165.7 242.3)">2</text>
<text x="202.9" y="244.4">1</text>
<text x="44.2" y="249.5">1</text>
<text x="63.2" y="249.5">3</text>
<text x="210.1" y="250" transform="rotate(-90 210.1 250)">2</text>
<text x="44.2" y="252">2</text>
<text x="63.2" y="252">4</text>
</g>
<g font-size="2.3" fill="#000080">
<text x="82.8" y="23.9">USB-C1</text>
<text x="142.2" y="24.7">U3</text>
<text x="249.9" y="27.7">J1</text>
<text x="341.1" y="33.8">R12</text>
<text x="23.6" y="36.4">R1</text>
<text x="199.1" y="47.5">GINT</text>
<text x="341.1" y="42.7">Q2</text>
<text x="334.8" y="51.1">R11</text>
<text x="35.3" y="68.4">FB1</text>
<text x="349" y="67.9">Q1</text>
<text x="36.6" y="73.5">C8</text>
<text x="331" y="76.5">R7</text>
<text x="281.7" y="79.3">D3</text>
<text x="308.6" y="91.5">D4</text>
<text x="43.9" y="96.1">R2</text>
<text x="66.8" y="100.9">J2</text>
<text x="127.8" y="98.1">SW2</text>
<text x="270.8" y="99.6">U2</text>
<text x="356.6" y="99.6">J3</text>
<text x="43.9" y="102.4">R3</text>
<text x="323.6" y="103.4">B+</text>
<text x="323.6" y="106">B-</text>
<text x="54.4" y="109.8">C1</text>
<text x="120.9" y="108.5">SW1</text>
<text x="149.4" y="108.2">R4</text>
<text x="242.3" y="109.5">C6</text>
<text x="54.4" y="117.4">C2</text>
<text x="126.7" y="119.7">C3</text>
<text x="276.4" y="117.1">R14</text>
<text x="43.9" y="122.7">R5</text>
<text x="43.9" y="129.1">R6</text>
<text x="307.1" y="127.8">R8</text>
<text x="324.6" y="126">LED1</text>
<text x="256.3" y="154.2">C4</text>
<text x="289.3" y="161.1">U1</text>
<text x="322.3" y="156.5">C5</text>
<text x="12.4" y="197.4">LED5</text>
<text x="39.1" y="197.4">LED3</text>
<text x="65.8" y="197.4">LED4</text>
<text x="89.9" y="196.1">LED2</text>
<text x="345.2" y="208.8">J4</text>
<text x="126.7" y="226.6">Q4</text>
<text x="301.3" y="224.6">PZ3</text>
<text x="317.8" y="224.6">PZ2</text>
<text x="94.7" y="229.4">R15</text>
<text x="171.2" y="233">Q5</text>
<text x="106.2" y="235.2">R16</text>
<text x="139.2" y="235.8">R17</text>
<text x="150.6" y="241.6">R18</text>
<text x="183.6" y="243.4">R19</text>
<text x="215.6" y="240.6">Q6</text>
<text x="46.7" y="246.9">SW3</text>
<text x="195.1" y="249.2">R20</text>
<text x="51.6" y="257.1">C9</text>
</g>
<g font-size="1.2" fill="#a00000">
<text x="337.3" y="70.9">G</text>
<text x="343.9" y="66.8">D</text>
<text x="343.9" y="73.2">S</text>
<text x="121.7" y="225.6">D</text>
<text x="115.1" y="229.6">G</text>
<text x="121.7" y="231.9">S</text>
<text x="166.1" y="231.9">D</text>
<text x="159.5" y="236">G</text>
<text x="166.1" y="238.3">S</text>
<text x="210.6" y="239.5">D</text>
<text x="204" y="243.6">G</text>
<text x="210.6" y="245.9">S</text>
</g>
</svg>
